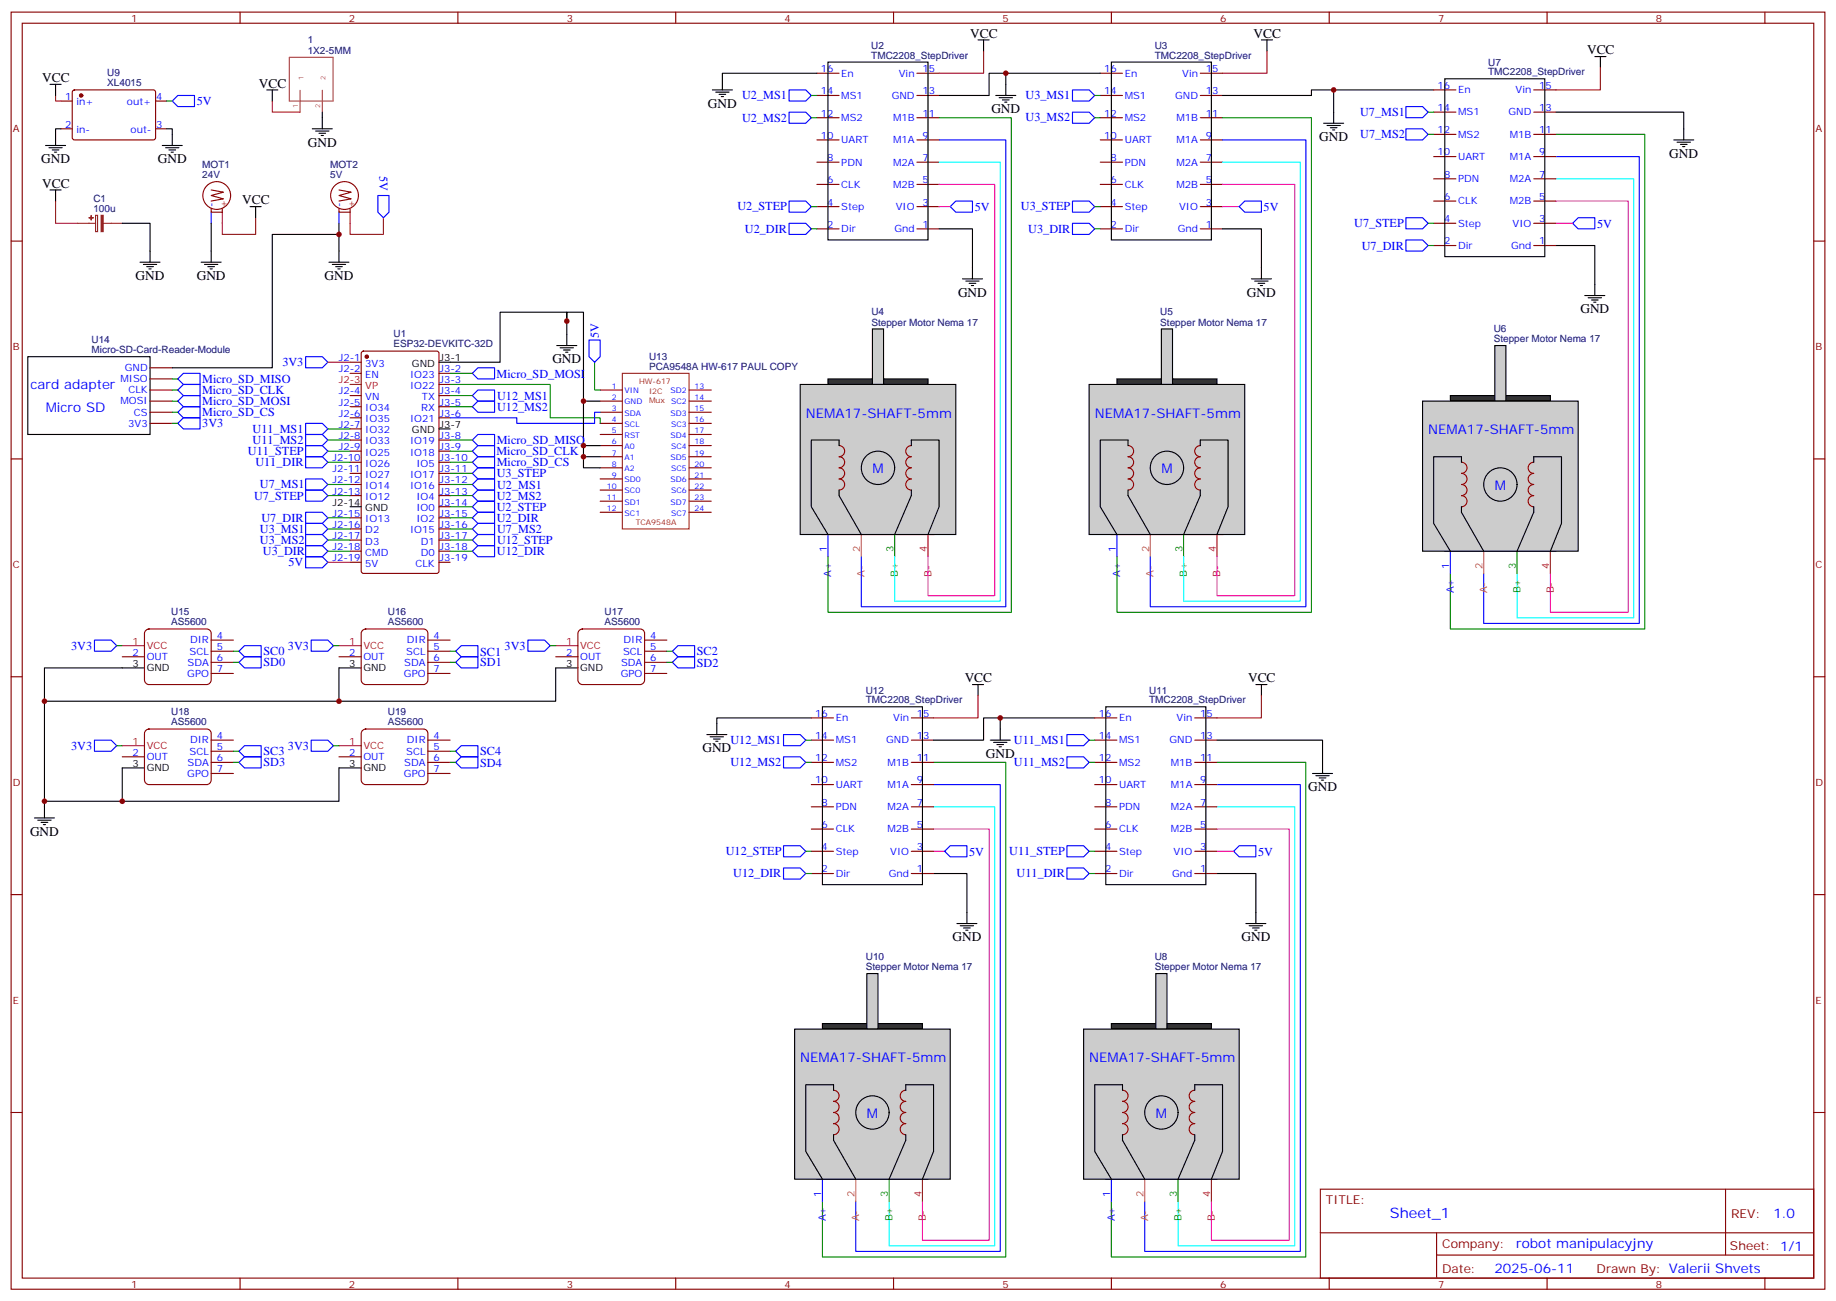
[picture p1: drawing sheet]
<svg xmlns="http://www.w3.org/2000/svg" width="583mm" height="413mm" viewBox="0 0 583 413" stroke-linecap="round" stroke-linejoin="round" font-family="sans-serif">
<g fill="none" stroke="#870000" stroke-width=".35">
<path d="M259.3 37.4h7M259.3 30.3h7M259.3 23.2h7M291 37.4h7.1M291 30.3h7.1M291 23.2h7.1M349.2 37.4h7.1M349.2 30.3h7.1M349.2 23.2h7.1M381 37.4h7.1M381 30.3h7.1M381 23.2h7.1"/>
<path d="M259.3 58.5h7M259.3 51.5h7M259.3 44.4h7M291 58.5h7.1M291 51.5h7.1M291 44.4h7.1M349.2 58.5h7.1M349.2 51.5h7.1M349.2 44.4h7.1M381 58.5h7.1M381 51.5h7.1M381 44.4h7.1"/>
<path d="M259.3 72.6h7M259.3 65.6h7M291 72.6h7.1M291 65.6h7.1M349.2 72.6h7.1M349.2 65.6h7.1M381 72.6h7.1M381 65.6h7.1"/>
</g>
<path d="M262.8 19.7h31.8v56.5h-31.8zM352.8 19.7h31.7v56.5h-31.7z" fill="none" stroke="#000" stroke-width=".35"/>
<path d="M262.8 120.3h31.8v1.7h-31.8z" fill="#333" stroke="#000" stroke-width=".35"/>
<path d="M284 169.7v7" fill="none" stroke="#090" stroke-width=".35"/>
<path d="M294.6 169.7v7" fill="none" stroke="#f00" stroke-width=".35"/>
<path d="M273.4 169.7v7" fill="none" stroke="#f90" stroke-width=".35"/>
<path d="M262.8 169.7v7" fill="none" stroke="#00f" stroke-width=".35"/>
<path d="M261.1 164.4h35.2v5.3h-35.2z" fill="#fff" stroke="#000" stroke-width=".35"/>
<g fill="#ccc" stroke="#000" stroke-width=".35">
<path d="M276.9 104.4h3.6v17.6h-3.6z"/>
<path d="M254 122h49.4v47.7h-49.4z"/>
</g>
<path d="M266.4 141.4a1.76 1.76 0 0 1 1.7 1.8 1.76 1.76 0 0 1-1.8 1.8M266.4 152a1.76 1.76 0 0 1 1.7 1.8 1.76 1.76 0 0 1-1.8 1.7M266.4 148.5a1.76 1.76 0 0 1 1.7 1.8 1.76 1.76 0 0 1-1.8 1.7M266.4 145a1.76 1.76 0 0 1 1.7 1.7 1.76 1.76 0 0 1-1.8 1.8M289.3 141.4a1.76 1.76 0 0 0-1.8 1.8 1.76 1.76 0 0 0 1.8 1.8 1.76 1.76 0 0 0-1.8 1.7 1.76 1.76 0 0 0 1.8 1.8 1.76 1.76 0 0 0-1.8 1.7 1.76 1.76 0 0 0 1.8 1.8 1.76 1.76 0 0 0-1.8 1.8 1.76 1.76 0 0 0 1.8 1.7" fill="none" stroke="#870000" stroke-width=".35"/>
<g fill="none" stroke="#000" stroke-width=".35">
<path d="M266.3 141.4v-1.7h-8.8v21.1l5.3 8.9M266.3 155.5v1.8l7.1 12.4M289.3 141.4v-1.7h8.8v21.1l-3.5 8.9M289.3 155.5v1.8l-5.3 12.4"/>
<circle cx="278.7" cy="148.5" r="5.3"/>
</g>
<path d="M354.5 120.3h31.8v1.7h-31.8z" fill="#333" stroke="#000" stroke-width=".35"/>
<path d="M375.7 169.7v7" fill="none" stroke="#090" stroke-width=".35"/>
<path d="M386.3 169.7v7" fill="none" stroke="#f00" stroke-width=".35"/>
<path d="M365.1 169.7v7" fill="none" stroke="#f90" stroke-width=".35"/>
<path d="M354.5 169.7v7" fill="none" stroke="#00f" stroke-width=".35"/>
<path d="M352.8 164.4h35.3v5.3h-35.3z" fill="#fff" stroke="#000" stroke-width=".35"/>
<g fill="#ccc" stroke="#000" stroke-width=".35">
<path d="M368.7 104.4h3.5v17.6h-3.5z"/>
<path d="M345.7 122h49.4v47.7h-49.4z"/>
</g>
<g fill="none" stroke="#870000" stroke-width=".35">
<path d="M3.5 3.8h575.8v405.4h-575.8zM7.1 7.4h568.6v398.3h-568.6zM76.2 3.8v3.6M145.3 3.8v3.6M214.5 3.8v3.6M283.6 3.8v3.6M352.8 3.8v3.6M421.9 3.8v3.6M491.1 3.8v3.6M560.2 3.8v3.6M3.5 76.5h3.6M575.7 76.5h3.6"/>
<path d="M111.1 115h3.6M111.1 118.5h3.6M114.9 111.6l.5-.2h23.2l.7 .5v69.4l-.4 .6-23.5 .1-.7-.5v-69.4zM139.3 118.5h3.6M111.1 125.6h3.6M111.1 129.1h3.6M111.1 132.6h3.6M111.1 136.1h3.6M111.1 139.7h3.6M139.3 125.6h3.6M139.3 129.1h3.6M139.3 132.6h3.6"/>
<path d="M139.3 139.7h3.6M139.3 122h3.6M3.5 145.7h3.6M111.1 143.2h3.6M111.1 146.7h3.6M111.1 150.2h3.6M111.1 153.8h3.6M111.1 157.3h3.6M139.3 143.2h3.6M139.3 146.7h3.6M139.3 150.2h3.6M139.3 153.8h3.6"/>
<path d="M139.3 157.3h3.6M358.1 141.4a1.76 1.76 0 0 1 1.7 1.8 1.76 1.76 0 0 1-1.7 1.8 1.76 1.76 0 0 1 1.7 1.7 1.76 1.76 0 0 1-1.7 1.8 1.76 1.76 0 0 1 1.7 1.7 1.76 1.76 0 0 1-1.7 1.8 1.76 1.76 0 0 1 1.7 1.8 1.76 1.76 0 0 1-1.7 1.7M381 141.4a1.76 1.76 0 0 0-1.8 1.8 1.76 1.76 0 0 0 1.8 1.8 1.76 1.76 0 0 0-1.8 1.7 1.76 1.76 0 0 0 1.8 1.8 1.76 1.76 0 0 0-1.8 1.7 1.76 1.76 0 0 0 1.8 1.8 1.76 1.76 0 0 0-1.8 1.8 1.76 1.76 0 0 0 1.8 1.7M575.7 145.7h3.6M111.1 164.4h3.6M111.1 167.9h3.6M111.1 171.4h3.6M111.1 174.9h3.6M111.1 178.5h3.6M139.3 164.4h3.6M139.3 167.9h3.6M139.3 171.4h3.6"/>
<path d="M139.3 174.9h3.6M139.3 178.5h3.6M139.3 160.8h3.6M3.5 214.8h3.6M575.7 214.8h3.6M3.5 284h3.6M575.7 284h3.6M3.5 353.1h3.6M575.7 353.1h3.6M419.1 377.4h156.6v28.3h-156.6zM547.7 377.5v20.8M419.1 391.3h156.5"/>
<path d="M456 398.3h119.6M456 391.3v14.1M76.2 405.7v3.5M145.3 405.7v3.5M214.5 405.7v3.5M283.6 405.7v3.5M352.8 405.7v3.5M421.9 405.7v3.5M491.1 405.7v3.5M560.2 405.7v3.5"/>
</g>
<g fill="none" stroke="#000" stroke-width=".35">
<path d="M310.4 12.7h3.6M312.2 12.7v3.5M400.4 12.7h3.5M402.2 12.7v3.5M506.2 18h3.6M508 18v3.5M226.1 28.5h6.4M227.2 29.2h4.2M228.2 30h2.2M229 30.7h.7M259.3 23.2h-30v5.3M316.1 30.3h6.3"/>
<path d="M317.1 31h4.3M318.2 31.7h2.1M318.9 32.4h.7M349.2 23.2h-29.9v7.1M420.2 39.1h6.3M421.2 39.8h4.2M455.1 28.5h-31.8v10.6M422.3 40.5h2.1M423 41.2h.7M15.9 60.3h3.5M17.6 60.3v3.5M38.8 70.9h8.8v12.3"/>
<path d="M298.1 72.6h10.6v15.9M388.1 72.6h12.3v15.9M493.9 77.9h12.3v15.9M44.4 83.2h6.4M45.5 83.9h4.2M46.6 84.6h2.1M47.3 85.3h.7M305.5 88.5h6.4M306.6 89.2h4.2M307.6 89.9h2.1M308.3 90.6h.7M397.2 88.5h6.4"/>
<path d="M398.3 89.2h4.2M399.3 89.9h2.2M400 90.6h.8M503.1 93.8h6.3M504.1 94.5h4.3M505.2 95.2h2.1M505.9 95.9h.7M176.7 109.7h6.4M177.8 110.4h4.2M178.9 111.1h2.1M179.6 111.8h.7M179.9 109.7v-10.6h-21.2v15.9h-19.4"/>
<path d="M139.3 136.1h3.6M358.1 141.4v-1.7h-8.9v21.1l5.3 8.9M358.1 155.5v1.8l7 12.4M381 141.4v-1.7h8.8v21.1l-3.5 8.9M381 155.5v1.8l-5.3 12.4M111.1 160.8h3.6"/>
<circle cx="370.4" cy="148.5" r="5.3"/>
</g>
<circle cx="116.4" cy="113.2" r=".53" fill="#870000" stroke="#870000" stroke-width=".35"/>
<path d="M312.2 16.2v7h-14.1M402.2 16.2v7h-14.1M508 21.5v7h-14.1M17.6 63.8v7.1h7.1M111.1 122h3.6M104.1 178.5h7" fill="none" stroke="#f00" stroke-width=".35"/>
<path d="M298.1 37.4h22.9v156.9h-58.2v-17.6M388.1 37.4h28.2v156.9h-61.8v-17.6M493.9 42.7h28.2v156.9h-61.7v-17.6" fill="none" stroke="#008700" stroke-width=".35"/>
<path d="M298.1 44.4h21.2v148.2h-45.9v-15.9M388.1 44.4h26.4v148.2h-49.4v-15.9M493.9 49.7h26.4v148.2h-49.3v-15.9M303.4 63.8h5.3v3.5h-5.3l-1.8-1.7zM393.3 65.6l1.8-1.8h5.3v3.5h-5.3zM499.2 70.9l1.7-1.8h5.3v3.5h-5.3zM97 176.7h5.3l1.8 1.8-1.8 1.7h-5.3z" fill="none" stroke="#00f" stroke-width=".35"/>
<path d="M298.1 51.5h19.4v139.3h-33.5v-14.1M388.1 51.5h24.6v139.3h-37v-14.1M493.9 56.8h24.7v139.3h-37.1v-14.1" fill="none" stroke="#0ff" stroke-width=".35"/>
<path d="M298.1 58.5h17.6v130.6h-21.1v-12.4M388.1 58.5h22.9v130.6h-24.7v-12.4M298.1 65.6h3.5M388.1 65.6h5.2M493.9 63.8h22.9v130.5h-24.7v-12.3M493.9 70.9h5.3" fill="none" stroke="#f0f" stroke-width=".35"/>
<path d="M24.7 70.9h5.6M30.3 68.3h.7v5.2h-.7zM32.8 70.9h6" fill="none" stroke="#8c2424" stroke-width=".35"/>
<g fill="#8c2424" stroke="#8c2424" stroke-width=".35">
<path d="M32.1 68.3h.6v5.2h-.6z"/>
<path d="M28.9 68.4l.1 1.4z"/>
<path d="M28.2 69.1h1.4z"/>
</g>
<path d="M460.4 125.6h31.7v1.7h-31.7z" fill="#333" stroke="#000" stroke-width=".35"/>
<path d="M481.5 174.9v7.1" fill="none" stroke="#090" stroke-width=".35"/>
<path d="M492.1 174.9v7.1" fill="none" stroke="#f00" stroke-width=".35"/>
<path d="M471 174.9v7.1" fill="none" stroke="#f90" stroke-width=".35"/>
<path d="M460.4 174.9v7.1" fill="none" stroke="#00f" stroke-width=".35"/>
<path d="M458.6 169.7h35.3v5.2h-35.3z" fill="#fff" stroke="#000" stroke-width=".35"/>
<g fill="#ccc" stroke="#000" stroke-width=".35">
<path d="M474.5 109.7h3.5v17.6h-3.5z"/>
<path d="M451.6 127.3h49.3v47.6h-49.3z"/>
</g>
<g fill="none" stroke="#870000" stroke-width=".35">
<path d="M19.4 32.1h3.5M23.2 28.7l.4-.2 25.4 .1 .4 .6-.1 14.8-.6 .4-25.3-.1-.5-.6v-14.5zM49.4 32.1h3.5M455.1 35.6h7M455.1 28.5h7M486.8 35.6h7.1M486.8 28.5h7.1M19.4 40.9h3.5M49.4 40.9h3.5M455.1 56.8h7M455.1 49.7h7M455.1 42.7h7"/>
<path d="M486.8 56.8h7.1M486.8 49.7h7.1M486.8 42.7h7.1M67 66.3v1h3.6v-1M67 60.3l3.9 .7-3.9 1.1 3.9 1-3.9 .7M107.6 66.3v1h3.5v-1M107.6 60.3l3.9 .7-3.9 1.1 3.9 1-3.9 .7M455.1 77.9h7M455.1 70.9h7M455.1 63.8h7M486.8 77.9h7.1M486.8 70.9h7.1"/>
<path d="M486.8 63.8h7.1M463.9 146.7a1.76 1.76 0 0 1 1.8 1.8 1.76 1.76 0 0 1-1.8 1.7 1.76 1.76 0 0 1 1.8 1.8 1.76 1.76 0 0 1-1.8 1.8 1.76 1.76 0 0 1 1.8 1.7 1.76 1.76 0 0 1-1.8 1.8 1.76 1.76 0 0 1 1.8 1.8 1.76 1.76 0 0 1-1.8 1.7M486.8 146.7a1.76 1.76 0 0 0-1.7 1.8 1.76 1.76 0 0 0 1.7 1.7 1.76 1.76 0 0 0-1.7 1.8 1.76 1.76 0 0 0 1.7 1.8 1.76 1.76 0 0 0-1.7 1.7 1.76 1.76 0 0 0 1.7 1.8 1.76 1.76 0 0 0-1.7 1.8 1.76 1.76 0 0 0 1.7 1.7"/>
<circle cx="68.8" cy="62.1" r="4.4"/>
<circle cx="109.4" cy="62.1" r="4.4"/>
</g>
<g fill="none" stroke="#000" stroke-width=".35">
<path d="M15.9 26.8h3.5M17.6 26.8v3.5M84.7 28.5h3.5M86.4 28.5v3.6M102.3 35.6v5.3M458.6 25h31.8v56.5h-31.8zM14.5 46.2h6.3M15.5 46.9h4.3M16.6 47.6h2.1M17.3 48.3h.7M19.4 40.9h-1.8v5.3M51.5 46.2h6.4"/>
<path d="M52.6 46.9h4.2M52.9 40.9h1.8v5.3M53.6 47.6h2.1M54.3 48.3h.7M99.1 40.9h6.4M100.2 41.6h4.2M101.2 42.3h2.2M102 43h.7M67 70.9v12.3M79.4 65.6h3.5M81.1 65.6v3.5M107.6 70.9v12.3"/>
<path d="M63.9 83.2h6.3M64.9 83.9h4.2M66 84.6h2.1M66.7 85.3h.7M104.4 83.2h6.4M105.5 83.9h4.2M106.5 84.6h2.2M107.2 85.3h.7M463.9 146.7v-1.7h-8.8v21.1l5.3 8.8M486.8 146.7v-1.7h8.9v21.1l-3.6 8.8M463.9 160.8v1.8l7.1 12.3M486.8 160.8v1.8l-5.3 12.3"/>
<path d="M308.7 217.3h3.5M310.4 217.3v3.5M398.6 217.3h3.6M400.4 217.3v3.5M224.4 233.2h6.3M225.4 233.9h4.3M226.5 234.6h2.1M227.2 235.3h.7M257.5 227.9h-30v5.3M314.3 234.9h6.4M315.4 235.6h4.2M316.4 236.3h2.2"/>
<path d="M317.1 237h.8M347.5 227.9h-30v7M296.3 277.2h10.6v15.9M386.3 277.2h12.3v15.9M303.7 293.1h6.4M304.8 293.8h4.2M305.9 294.5h2.1M306.6 295.2h.7M395.5 293.1h6.3M396.5 293.8h4.3M397.6 294.5h2.1M398.3 295.2h.7"/>
<circle cx="476.2" cy="153.8" r="5.3"/>
</g>
<path d="M54.7 32.1l1.7-1.8h5.3v3.5h-5.3zM67 67.3v3.6M107.6 67.3v3.6M119.9 62.1h3.6v5.2l-1.8 1.8-1.8-1.8zM296.3 249h21.2v148.2h-45.9v-15.9M386.3 249h26.4v148.2h-49.3v-15.9M299.9 270.2l1.7-1.8h5.3v3.6h-5.3zM391.6 270.2l1.7-1.8h5.3v3.6h-5.3z" fill="none" stroke="#00f" stroke-width=".35"/>
<path d="M17.6 30.3v1.8h1.8M86.4 32.1v3.5h8.8M70.6 67.3v7.1h10.5v-5.3M111.1 67.3v7.1h10.6v-5.3M310.4 220.8v7.1h-14.1M400.4 220.8v7.1h-14.1" fill="none" stroke="#f00" stroke-width=".35"/>
<circle cx="25.8" cy="30.3" r=".53" fill="#870000" stroke="#870000" stroke-width=".35"/>
<path d="M52.9 32.1h1.8M296.3 242h23v157h-58.2v-17.7M386.3 242h28.2v157h-61.7v-17.7" fill="none" stroke="#008700" stroke-width=".35"/>
<path d="M91.8 18.2h13.9v13.9h-13.9zM95.2 28.7v6.9M102.3 28.7v6.9" fill="none" stroke="#a64a4a" stroke-width=".35"/>
<path d="M296.3 263.1h17.7v130.6h-21.2v-12.4M296.3 270.2h3.6M386.3 263.1h22.9v130.6h-24.7v-12.4M386.3 270.2h5.3" fill="none" stroke="#f0f" stroke-width=".35"/>
<path d="M296.3 256.1h19.4v139.3h-33.5v-14.1M386.3 256.1h24.7v139.3h-37.1v-14.1" fill="none" stroke="#0ff" stroke-width=".35"/>
<path d="M352.8 324.9h31.7v1.7h-31.7z" fill="#333" stroke="#000" stroke-width=".35"/>
<path d="M373.9 374.3v7" fill="none" stroke="#090" stroke-width=".35"/>
<path d="M384.5 374.3v7" fill="none" stroke="#f00" stroke-width=".35"/>
<path d="M363.4 374.3v7" fill="none" stroke="#f90" stroke-width=".35"/>
<path d="M352.8 374.3v7" fill="none" stroke="#00f" stroke-width=".35"/>
<path d="M351 369h35.3v5.3h-35.3z" fill="#fff" stroke="#000" stroke-width=".35"/>
<g fill="#ccc" stroke="#000" stroke-width=".35">
<path d="M366.9 309h3.5v17.6h-3.5z"/>
<path d="M344 326.6h49.3v47.7h-49.3z"/>
</g>
<path d="M356.3 346a1.76 1.76 0 0 1 1.8 1.8 1.76 1.76 0 0 1-1.8 1.8 1.76 1.76 0 0 1 1.8 1.7 1.76 1.76 0 0 1-1.8 1.8 1.76 1.76 0 0 1 1.8 1.8 1.76 1.76 0 0 1-1.8 1.7 1.76 1.76 0 0 1 1.8 1.8 1.76 1.76 0 0 1-1.8 1.8M379.2 346a1.76 1.76 0 0 0-1.7 1.8 1.76 1.76 0 0 0 1.7 1.8 1.76 1.76 0 0 0-1.7 1.7 1.76 1.76 0 0 0 1.7 1.8 1.76 1.76 0 0 0-1.7 1.8 1.76 1.76 0 0 0 1.7 1.7 1.76 1.76 0 0 0-1.7 1.8 1.76 1.76 0 0 0 1.7 1.8" fill="none" stroke="#870000" stroke-width=".35"/>
<g fill="none" stroke="#000" stroke-width=".35">
<path d="M356.3 346v-1.7h-8.8v21.1l5.3 8.9M379.2 346v-1.7h8.9v21.1l-3.6 8.9M356.3 360.2v1.7l7.1 12.4M379.2 360.2v1.7l-5.3 12.4"/>
<circle cx="368.7" cy="353.1" r="5.3"/>
</g>
<path d="M261.1 324.9h31.7v1.7h-31.7z" fill="#333" stroke="#000" stroke-width=".35"/>
<path d="M282.2 374.3v7" fill="none" stroke="#090" stroke-width=".35"/>
<path d="M292.8 374.3v7" fill="none" stroke="#f00" stroke-width=".35"/>
<path d="M271.6 374.3v7" fill="none" stroke="#f90" stroke-width=".35"/>
<path d="M261.1 374.3v7" fill="none" stroke="#00f" stroke-width=".35"/>
<path d="M259.3 369h35.3v5.3h-35.3z" fill="#fff" stroke="#000" stroke-width=".35"/>
<g fill="#ccc" stroke="#000" stroke-width=".35">
<path d="M275.2 309h3.5v17.6h-3.5z"/>
<path d="M252.2 326.6h49.4v47.7h-49.4z"/>
</g>
<g fill="none" stroke="#870000" stroke-width=".35">
<path d="M47.6 116.7h7.1M47.6 134.4h7.1M47.6 130.8h7.1M47.6 127.3h7.1M47.6 123.8h7.1M47.6 120.3h7.1M190.5 137.9h7.1M190.5 134.4h7.1M190.5 130.8h7.1M190.5 127.3h7.1M190.5 123.8h7.1M218.7 137.9h7.1"/>
<path d="M218.7 134.4h7.1M218.7 130.8h7.1M218.7 127.3h7.1M218.7 123.8h7.1M190.5 159.1h7.1M190.5 155.5h7.1M190.5 152h7.1M190.5 148.5h7.1M190.5 145h7.1M190.5 141.4h7.1M218.7 159.1h7.1M218.7 155.5h7.1"/>
<path d="M218.7 152h7.1M218.7 148.5h7.1M218.7 145h7.1M218.7 141.4h7.1M190.5 162.6h7.1M218.7 162.6h7.1M38.8 208.5h7.1M46.2 200.2l1.1-.6h18.3a1.41 1.41 0 0 1 1.4 1.4v14.9a1.51 1.51 0 0 1-1.4 1.4h-18.3a1.51 1.51 0 0 1-1.4-1.4v-14.9zM67 203.2h7.1M67 206.7h7.1M67 210.2h7.1M67 213.7h7.1"/>
<path d="M107.6 208.5h7.1M115 200.2l1.1-.6h18.3a1.41 1.41 0 0 1 1.4 1.4v14.9a1.51 1.51 0 0 1-1.4 1.4h-18.3a1.51 1.51 0 0 1-1.4-1.4v-14.9zM135.8 203.2h7.1M135.8 206.7h7.1M135.8 210.2h7.1M135.8 213.7h7.1M176.4 208.5h7M183.8 200.2l1.1-.6h18.3a1.41 1.41 0 0 1 1.4 1.4v14.9a1.51 1.51 0 0 1-1.4 1.4h-18.3a1.51 1.51 0 0 1-1.5-1.4v-14.9zM204.6 203.2h7.1M204.6 206.7h7.1M204.6 210.2h7.1M204.6 213.7h7.1"/>
<path d="M46.2 232l1.1-.6h18.3a1.41 1.41 0 0 1 1.4 1.4v14.8a1.51 1.51 0 0 1-1.4 1.4h-18.3a1.51 1.51 0 0 1-1.4-1.4v-14.8zM67 234.9h7.1M67 238.4h7.1M115 232l1.1-.6h18.3a1.41 1.41 0 0 1 1.4 1.4v14.8a1.51 1.51 0 0 1-1.4 1.4h-18.3a1.51 1.51 0 0 1-1.4-1.4v-14.8zM135.8 234.9h7.1M135.8 238.4h7.1M257.5 234.9h7.1M257.5 227.9h7.1M289.3 234.9h7M289.3 227.9h7M347.5 234.9h7M347.5 227.9h7"/>
<path d="M379.2 234.9h7.1M379.2 227.9h7.1M38.8 240.2h7.1M67 242h7.1M67 245.5h7.1M107.6 240.2h7.1M135.8 242h7.1M135.8 245.5h7.1M257.5 256.1h7.1M257.5 249h7.1M257.5 242h7.1M289.3 256.1h7"/>
<path d="M289.3 249h7M289.3 242h7M347.5 256.1h7M347.5 249h7M347.5 242h7M379.2 256.1h7.1M379.2 249h7.1M379.2 242h7.1M257.5 277.2h7.1M257.5 270.2h7.1M257.5 263.1h7.1M289.3 277.2h7"/>
<path d="M289.3 270.2h7M289.3 263.1h7M347.5 277.2h7M347.5 270.2h7M347.5 263.1h7M379.2 277.2h7.1M379.2 270.2h7.1M379.2 263.1h7.1M264.6 346a1.76 1.76 0 0 1 1.7 1.8 1.76 1.76 0 0 1-1.7 1.8 1.76 1.76 0 0 1 1.7 1.7 1.76 1.76 0 0 1-1.7 1.8 1.76 1.76 0 0 1 1.7 1.8 1.76 1.76 0 0 1-1.7 1.7 1.76 1.76 0 0 1 1.7 1.8 1.76 1.76 0 0 1-1.7 1.8M287.5 346a1.76 1.76 0 0 0-1.8 1.8 1.76 1.76 0 0 0 1.8 1.8 1.76 1.76 0 0 0-1.8 1.7 1.76 1.76 0 0 0 1.8 1.8 1.76 1.76 0 0 0-1.8 1.8 1.76 1.76 0 0 0 1.8 1.7 1.76 1.76 0 0 0-1.7 1.8 1.76 1.76 0 0 0 1.7 1.8"/>
</g>
<g fill="none" stroke="#000" stroke-width=".35">
<path d="M319.3 23.2h-5.3v7.1h-15.9M423.3 28.5h-7v1.8h-28.2M493.9 35.6h40.6v8.8M531.3 44.4h6.3M532.3 45.1h4.3M533.4 45.8h2.1M534.1 46.5h.7M107.6 74.4h-21.2v42.3h-31.7M8.8 113.2h38.8v24.7h-38.8zM179.9 101.9v-2.8h5.3v28.2h5.3M185.2 127.3v14.1h5.3M185.2 141.4v3.6h5.3"/>
<path d="M185.2 145v3.5h5.3M45.9 212h-31.8v47.6M114.7 212h-7.1v10.6h-93.5M183.4 212h-7v10.6h-68.8M261.1 224.3h31.7v56.5h-31.7zM317.5 227.9h-5.3v7h-15.9M351 224.3h31.8v56.5h-31.8zM386.3 234.9h33.5v10.6M10.9 259.6h6.4M45.9 243.7h-7.1v10.6h-24.7M114.7 243.7h-7.1v10.6h-68.8M416.6 245.5h6.4"/>
<path d="M417.7 246.2h4.2M418.7 246.9h2.2M419.5 247.6h.7M12 260.3h4.2M13.1 261h2.1M13.8 261.7h.7M264.6 346v-1.7h-8.8v21.1l5.3 8.9M287.5 346v-1.7h8.8v21.1l-3.5 8.9M264.6 360.2v1.7l7 12.4M287.5 360.2v1.7l-5.3 12.4"/>
<circle cx="276.9" cy="353.1" r="5.3"/>
</g>
<g fill="none" stroke="#00f" stroke-width=".35">
<path d="M250.5 28.5h5.3l1.7 1.8-1.7 1.8h-5.3zM250.5 35.6h5.3l1.7 1.8-1.7 1.7h-5.3zM340.4 28.5h5.3l1.8 1.8-1.8 1.8h-5.3zM340.4 35.6h5.3l1.8 1.8-1.8 1.7h-5.3zM446.3 33.8h5.3l1.7 1.8-1.7 1.8h-5.3zM446.3 40.9h5.3l1.7 1.8-1.7 1.7h-5.3zM250.5 63.8h5.3l1.7 1.8-1.7 1.7h-5.3zM250.5 70.9h5.3l1.7 1.7-1.7 1.8h-5.3zM340.4 63.8h5.3l1.8 1.8-1.8 1.7h-5.3zM340.4 70.9h5.3l1.8 1.7-1.8 1.8h-5.3zM446.3 69.1h5.3l1.7 1.8-1.7 1.7h-5.3zM446.3 76.2h5.3l1.7 1.7-1.7 1.8h-5.3z"/>
<path d="M58.2 118.5h5.3v3.5h-5.3l-1.8-1.7zM97 113.2h5.3l1.8 1.8-1.8 1.7h-5.3zM149.9 118.5l1.8-1.8h5.3v3.6h-5.3zM187 107.9h3.5v5.3l-1.8 1.8-1.7-1.8zM56.4 130.8l1.8-1.7h5.3v3.5h-5.3zM56.4 127.3l1.8-1.7h5.3v3.5h-5.3zM56.4 123.8l1.8-1.8h5.3v3.6h-5.3zM56.4 134.4l1.8-1.8h5.3v3.5h-5.3zM97 134.4h5.3l1.8 1.7-1.8 1.8h-5.3zM97 137.9h5.3l1.8 1.8-1.8 1.7h-5.3zM149.9 125.6l1.8-1.8h5.3v3.5h-5.3zM149.9 139.7l1.8-1.8h5.3v3.5h-5.3z"/>
<path d="M151.7 127.3h5.3v3.5h-5.3l-1.8-1.7zM190.5 130.8h-1.8v3.6h-24.7v-1.8h-21.1M97 152h5.3l1.8 1.8-1.8 1.7h-5.3zM97 155.5h5.3l1.8 1.8-1.8 1.8h-5.3zM97 141.4h5.3l1.8 1.8-1.8 1.8h-5.3zM97 145h5.3l1.8 1.7-1.8 1.8h-5.3zM149.9 157.3l1.8-1.8h5.3v3.6h-5.3zM149.9 150.2l1.8-1.7h5.3v3.5h-5.3zM149.9 143.2l1.8-1.8h5.3v3.6h-5.3zM149.9 146.7l1.8-1.7h5.3v3.5h-5.3zM151.7 152h5.3v3.5h-5.3l-1.8-1.7zM97 166.1h5.3l1.8 1.8-1.8 1.8h-5.3z"/>
<path d="M97 169.7h5.3l1.8 1.7-1.8 1.8h-5.3zM97 173.2h5.3l1.8 1.7-1.8 1.8h-5.3zM97 162.6h5.3l1.8 1.8-1.8 1.7h-5.3zM149.9 160.8l1.8-1.7h5.3v3.5h-5.3zM149.9 164.4l1.8-1.8h5.3v3.5h-5.3zM149.9 167.9l1.8-1.8h5.3v3.6h-5.3zM149.9 171.4l1.8-1.7h5.3v3.5h-5.3zM149.9 174.9l1.8-1.7h5.3v3.5h-5.3zM30 203.2h5.3l1.7 1.7-1.7 1.8h-5.3zM75.8 210.2l1.8-1.7h5.3v3.5h-5.3zM75.8 206.7l1.8-1.8h5.3v3.6h-5.3zM98.8 203.2h5.3l1.7 1.7-1.7 1.8h-5.3z"/>
<path d="M144.6 206.7l1.8-1.8h5.3v3.6h-5.3zM144.6 210.2l1.8-1.7h5.3v3.5h-5.3zM167.6 203.2h5.3l1.7 1.7-1.7 1.8h-5.3zM213.4 210.2l1.8-1.7h5.3v3.5h-5.3zM213.4 206.7l1.8-1.8h5.3v3.6h-5.3zM30 234.9h5.3l1.7 1.8-1.7 1.7h-5.3zM75.8 238.4l1.8-1.7h5.3v3.5h-5.3zM98.8 234.9h5.3l1.7 1.8-1.7 1.7h-5.3zM144.6 238.4l1.8-1.7h5.3v3.5h-5.3zM248.7 233.2h5.3l1.8 1.7-1.8 1.8h-5.3zM338.7 233.2h5.3l1.7 1.7-1.7 1.8h-5.3zM75.8 242l1.8-1.8h5.3v3.5h-5.3z"/>
<path d="M144.6 242l1.8-1.8h5.3v3.5h-5.3zM248.7 240.2h5.3l1.8 1.8-1.8 1.7h-5.3zM338.7 240.2h5.3l1.7 1.8-1.7 1.7h-5.3zM248.7 268.4h5.3l1.8 1.8-1.8 1.8h-5.3zM248.7 275.5h5.3l1.8 1.7-1.8 1.8h-5.3zM338.7 268.4h5.3l1.7 1.8-1.7 1.8h-5.3zM338.7 275.5h5.3l1.7 1.7-1.7 1.8h-5.3z"/>
</g>
<g fill="none" stroke="#008700" stroke-width=".35">
<path d="M257.5 30.3h1.8M257.5 37.4h1.8M347.5 30.3h1.7M347.5 37.4h1.7M453.3 35.6h1.8M453.3 42.7h1.8M257.5 65.6h1.8M257.5 72.6h1.8M347.5 65.6h1.7M347.5 72.6h1.7M453.3 70.9h1.8M453.3 77.9h1.8"/>
<path d="M142.9 118.5h7M188.7 115v8.8h1.8M54.7 130.8h1.7M54.7 127.3h1.7M54.7 120.3h1.7M54.7 123.8h1.7M54.7 134.4h1.7M104.1 136.1h7M104.1 139.7h7M142.9 122h31.7v10.6h15.9v1.8M142.9 125.6h7M142.9 129.1h7"/>
<path d="M142.9 139.7h7M104.1 153.8h7M104.1 157.3h7M104.1 143.2h7M104.1 146.7h7M142.9 153.8h7M142.9 157.3h7M142.9 150.2h7M142.9 143.2h7M142.9 146.7h7M104.1 164.4h7M104.1 167.9h7"/>
<path d="M104.1 171.4h7M104.1 174.9h7M142.9 160.8h7M142.9 164.4h7M142.9 167.9h7M142.9 171.4h7M142.9 174.9h7M37 204.9h1.8M74.1 210.2h1.7M74.1 206.7h1.7M105.8 204.9h1.8M142.9 210.2h1.7"/>
<path d="M142.9 206.7h1.7M174.6 204.9h1.8M211.7 210.2h1.7M211.7 206.7h1.7M37 236.7h1.8M74.1 238.4h1.7M105.8 236.7h1.8M142.9 238.4h1.7M255.8 234.9h1.7M345.7 234.9h1.8M74.1 242h1.7M142.9 242h1.7"/>
<path d="M255.8 242h1.7M345.7 242h1.8M255.8 270.2h1.7M255.8 277.2h1.7M345.7 270.2h1.8M345.7 277.2h1.8"/>
</g>
<path d="M197.6 118.5h21.1v49.4h-21.1z" fill="none" stroke="#930" stroke-width=".35"/>
<path d="M104.1 115h7M38.8 204.9h7.1M107.6 204.9h7.1M176.4 204.9h7M38.8 236.7h7.1M107.6 236.7h7.1" fill="none" stroke="#f00" stroke-width=".35"/>
<g fill="#c00">
<circle cx="319.3" cy="23.2" r=".88"/>
<circle cx="423.3" cy="28.5" r=".88"/>
<circle cx="185.2" cy="127.3" r=".88"/>
<circle cx="185.2" cy="141.4" r=".88"/>
<circle cx="185.2" cy="145" r=".88"/>
<circle cx="317.5" cy="227.9" r=".88"/>
<circle cx="107.6" cy="74.4" r=".88"/>
<circle cx="179.9" cy="101.9" r=".88"/>
<circle cx="14.1" cy="222.6" r=".88"/>
<circle cx="107.6" cy="222.6" r=".88"/>
<circle cx="14.1" cy="254.3" r=".88"/>
<circle cx="38.8" cy="254.3" r=".88"/>
</g>
<text font-size="4.6" fill="#00f" x="441.2" y="386.5">Sheet_1</text>
<g font-size="4.2">
<text x="308" y="12">VCC</text>
<text x="397.9" y="12">VCC</text>
<text x="503.8" y="17.3">VCC</text>
<text x="13.4" y="26.1">VCC</text>
<text x="82.2" y="27.8">VCC</text>
<text x="224.7" y="34.2">GND</text>
<text x="314.7" y="35.9">GND</text>
<text x="97.7" y="46.5">GND</text>
<text x="418.7" y="44.8">GND</text>
<text x="13.1" y="51.8">GND</text>
<text x="50.1" y="51.8">GND</text>
<text x="529.9" y="50.1">GND</text>
<text x="13.4" y="59.6">VCC</text>
<text x="76.9" y="64.9">VCC</text>
<text x="43" y="88.9">GND</text>
<text x="62.4" y="88.9">GND</text>
<text x="103" y="88.9">GND</text>
<text x="304.1" y="94.2">GND</text>
<text x="395.8" y="94.2">GND</text>
<text x="501.6" y="99.4">GND</text>
<text x="175.3" y="115.3">GND</text>
<text x="306.2" y="216.6">VCC</text>
<text x="396.2" y="216.6">VCC</text>
<text x="223" y="238.8">GND</text>
<text x="312.9" y="240.6">GND</text>
<text x="415.2" y="251.1">GND</text>
<text x="9.5" y="265.3">GND</text>
<text x="302.3" y="298.8">GND</text>
<text x="394.1" y="298.8">GND</text>
</g>
<g font-size="4.2" fill="#00f">
<text x="9.7" y="123.6">card adapter</text>
<text x="14.5" y="130.6">Micro SD</text>
<text x="255.8" y="132.6">NEMA17-SHAFT-5mm</text>
<text x="347.5" y="132.6">NEMA17-SHAFT-5mm</text>
<text x="453.3" y="137.9">NEMA17-SHAFT-5mm</text>
<text x="276.9" y="150.2">M</text>
<text x="368.7" y="150.2">M</text>
<text x="474.5" y="155.5">M</text>
<text x="254" y="337.2">NEMA17-SHAFT-5mm</text>
<text x="345.7" y="337.2">NEMA17-SHAFT-5mm</text>
<text x="275.2" y="354.9">M</text>
<text x="366.9" y="354.9">M</text>
<text x="562.9" y="386.7">1.0</text>
<text x="481.3" y="396.3">robot manipulacyjny</text>
<text x="474.4" y="404.1">2025-06-11</text>
</g>
<g font-size="3.9" fill="#00f">
<text x="62.4" y="33.4">5V</text>
<text x="235.6" y="31.6">U2_MS1</text>
<text x="325.5" y="31.5">U3_MS1</text>
<text x="235.6" y="38.6">U2_MS2</text>
<text x="325.5" y="38.5">U3_MS2</text>
<text x="431.7" y="36.8">U7_MS1</text>
<text x="431.8" y="43.8">U7_MS2</text>
<text x="120.4" y="55.7" transform="rotate(90 120.4 55.7)">5V</text>
<text x="234.1" y="66.8">U2_STEP</text>
<text x="309.4" y="67">5V</text>
<text x="324" y="66.7">U3_STEP</text>
<text x="401.1" y="67">5V</text>
<text x="236.5" y="73.9">U2_DIR</text>
<text x="326.4" y="73.8">U3_DIR</text>
<text x="429.9" y="72.1">U7_STEP</text>
<text x="506.9" y="72.3">5V</text>
<text x="432.2" y="79.2">U7_DIR</text>
<text x="190" y="107.2" transform="rotate(-90 190 107.2)">5V</text>
<text x="89.6" y="116.2">3V3</text>
<text x="157.6" y="119.8">Micro_SD_MOSI</text>
<text x="64.1" y="125.1">Micro_SD_CLK</text>
<text x="64.2" y="121.6">Micro_SD_MISO</text>
<text x="64.2" y="128.6">Micro_SD_MOSI</text>
<text x="157.8" y="130.4">U12_MS2</text>
<text x="157.8" y="126.9">U12_MS1</text>
<text x="64.2" y="132.1">Micro_SD_CS</text>
<text x="64.2" y="135.7">3V3</text>
<text x="80.2" y="137.4">U11_MS1</text>
<text x="80.2" y="140.8">U11_MS2</text>
<text x="157.7" y="141">Micro_SD_MISO</text>
<text x="78.7" y="144.5">U11_STEP</text>
<text x="81.1" y="148">U11_DIR</text>
<text x="157.6" y="144.5">Micro_SD_CLK</text>
<text x="157.7" y="148">Micro_SD_CS</text>
<text x="82.5" y="155">U7_MS1</text>
<text x="157.7" y="151.5">U3_STEP</text>
<text x="157.8" y="155.1">U2_MS1</text>
<text x="80.6" y="158.6">U7_STEP</text>
<text x="157.7" y="158.6">U2_MS2</text>
<text x="83" y="165.6">U7_DIR</text>
<text x="157.7" y="165.7">U2_DIR</text>
<text x="157.7" y="162.1">U2_STEP</text>
<text x="82.5" y="169.1">U3_MS1</text>
<text x="82.5" y="172.6">U3_MS2</text>
<text x="157.8" y="172.7">U12_STEP</text>
<text x="157.8" y="169.3">U7_MS2</text>
<text x="83.5" y="176.3">U3_DIR</text>
<text x="91.6" y="179.7">5V</text>
<text x="157.7" y="176.3">U12_DIR</text>
<text x="22.6" y="206.2">3V3</text>
<text x="83.6" y="208">SC0</text>
<text x="91.4" y="206.2">3V3</text>
<text x="152.4" y="208.1">SC1</text>
<text x="160.2" y="206.2">3V3</text>
<text x="221.2" y="208">SC2</text>
<text x="83.6" y="211.5">SD0</text>
<text x="152.4" y="211.5">SD1</text>
<text x="221.2" y="211.6">SD2</text>
<text x="22.6" y="237.9">3V3</text>
<text x="83.6" y="239.7">SC3</text>
<text x="91.4" y="237.9">3V3</text>
<text x="152.4" y="239.8">SC4</text>
<text x="231.9" y="236.2">U12_MS1</text>
<text x="321.8" y="236.2">U11_MS1</text>
<text x="83.6" y="243.2">SD3</text>
<text x="152.4" y="243.3">SD4</text>
<text x="231.9" y="243.2">U12_MS2</text>
<text x="321.8" y="243.2">U11_MS2</text>
<text x="230.4" y="271.4">U12_STEP</text>
<text x="307.6" y="271.6">5V</text>
<text x="320.3" y="271.4">U11_STEP</text>
<text x="399.3" y="271.6">5V</text>
<text x="232.8" y="278.4">U12_DIR</text>
<text x="322.7" y="278.4">U11_DIR</text>
</g>
<g font-size="3.9" fill="#800">
<text x="420.9" y="382">TITLE:</text>
<text x="549.5" y="386.7">REV:</text>
<text x="457.8" y="396.2">Company:</text>
<text x="549.1" y="396.8">Sheet: 1/1</text>
<text x="457.8" y="403.9">Date:</text>
<text x="506.8" y="404">Drawn By: Valerii Shvets</text>
</g>
<g font-size="3.2" fill="#800">
<text x="41.6" y="6.8">1</text>
<text x="110.8" y="6.8">2</text>
<text x="179.9" y="6.8">3</text>
<text x="249.1" y="6.8">4</text>
<text x="318.2" y="6.8">5</text>
<text x="387.3" y="6.8">6</text>
<text x="456.5" y="6.8">7</text>
<text x="525.6" y="6.8">8</text>
<text x="4.1" y="41.9">A</text>
<text x="576.3" y="41.9">A</text>
<text x="4.1" y="111.1">B</text>
<text x="576.3" y="111.1">B</text>
<text x="4.1" y="180.2">C</text>
<text x="576.3" y="180.2">C</text>
<text x="4.1" y="249.4">D</text>
<text x="576.3" y="249.4">D</text>
<text x="4.1" y="318.5">E</text>
<text x="576.3" y="318.5">E</text>
<text x="41.6" y="408.7">1</text>
<text x="110.8" y="408.7">2</text>
<text x="179.9" y="408.7">3</text>
<text x="249.1" y="408.7">4</text>
<text x="318.2" y="408.7">5</text>
<text x="387.3" y="408.7">6</text>
<text x="456.5" y="408.7">7</text>
<text x="525.6" y="408.7">8</text>
</g>
<g font-size="3.2" fill="#000080">
<text x="97.7" y="17.1">1X2-5MM</text>
<text x="97.7" y="13.8">1</text>
<text x="276.6" y="15.5">U2</text>
<text x="366.5" y="15.5">U3</text>
<text x="276.6" y="18.7">TMC2208_StepDriver</text>
<text x="366.5" y="18.7">TMC2208_StepDriver</text>
<text x="472.4" y="24">TMC2208_StepDriver</text>
<text x="472.4" y="20.8">U7</text>
<text x="34" y="27.3">XL4015</text>
<text x="34" y="24.2">U9</text>
<text x="64.2" y="53.4">MOT1</text>
<text x="104.8" y="53.4">MOT2</text>
<text x="64.2" y="56.6">24V</text>
<text x="104.8" y="56.6">5V</text>
<text x="29.6" y="64.1">C1</text>
<text x="29.6" y="67.3">100u</text>
<text x="276.6" y="100.1">U4</text>
<text x="368.3" y="100.1">U5</text>
<text x="124.9" y="107.1">U1</text>
<text x="276.6" y="103.3">Stepper Motor Nema 17</text>
<text x="368.3" y="103.3">Stepper Motor Nema 17</text>
<text x="474.1" y="105.4">U6</text>
<text x="29.1" y="112.1">Micro-SD-Card-Reader-Module</text>
<text x="29.1" y="109">U14</text>
<text x="124.9" y="110.3">ESP32-DEVKITC-32D</text>
<text x="474.1" y="108.6">Stepper Motor Nema 17</text>
<text x="206" y="117.4">PCA9548A HW-617 PAUL COPY</text>
<text x="206" y="114.3">U13</text>
<text x="54.3" y="195.3">U15</text>
<text x="123.1" y="195.3">U16</text>
<text x="191.9" y="195.3">U17</text>
<text x="54.3" y="198.4">AS5600</text>
<text x="123.1" y="198.4">AS5600</text>
<text x="191.9" y="198.4">AS5600</text>
<text x="274.8" y="220.1">U12</text>
<text x="364.8" y="220.1">U11</text>
<text x="54.3" y="227">U18</text>
<text x="123.1" y="227">U19</text>
<text x="274.8" y="223.3">TMC2208_StepDriver</text>
<text x="364.8" y="223.3">TMC2208_StepDriver</text>
<text x="54.3" y="230.1">AS5600</text>
<text x="123.1" y="230.1">AS5600</text>
<text x="274.8" y="304.7">U10</text>
<text x="366.5" y="304.7">U8</text>
<text x="274.8" y="307.9">Stepper Motor Nema 17</text>
<text x="366.5" y="307.9">Stepper Motor Nema 17</text>
</g>
<g font-size="3.2" fill="#00f">
<text x="260.6" y="22.9">16</text>
<text x="292.8" y="22.9">15</text>
<text x="350.5" y="22.9">16</text>
<text x="382.8" y="22.9">15</text>
<text x="260.6" y="30">14</text>
<text x="267.1" y="24.3">En</text>
<text x="285.3" y="24.3">Vin</text>
<text x="292.8" y="30">13</text>
<text x="350.5" y="30">14</text>
<text x="357" y="24.3">En</text>
<text x="375.2" y="24.3">Vin</text>
<text x="382.8" y="30">13</text>
<text x="456.3" y="28.2">16</text>
<text x="462.8" y="29.6">En</text>
<text x="481.1" y="29.6">Vin</text>
<text x="488.6" y="28.2">15</text>
<text x="20.7" y="31.7">1</text>
<text x="24.2" y="33.5">in+</text>
<text x="40.3" y="33.5">out+</text>
<text x="49.6" y="31.7">4</text>
<text x="267.1" y="31.4">MS1</text>
<text x="283.1" y="31.4">GND</text>
<text x="357" y="31.4">MS1</text>
<text x="373" y="31.4">GND</text>
<text x="456.3" y="35.2">14</text>
<text x="488.6" y="35.2">13</text>
<text x="20.7" y="40.5">2</text>
<text x="49.6" y="40.5">3</text>
<text x="260.6" y="37">12</text>
<text x="267.1" y="38.4">MS2</text>
<text x="283.5" y="38.4">M1B</text>
<text x="292.8" y="37">11</text>
<text x="350.5" y="37">12</text>
<text x="357" y="38.4">MS2</text>
<text x="373.4" y="38.4">M1B</text>
<text x="382.8" y="37">11</text>
<text x="462.8" y="36.7">MS1</text>
<text x="478.8" y="36.7">GND</text>
<text x="24.2" y="42.3">in-</text>
<text x="41.5" y="42.3">out-</text>
<text x="260.6" y="44.1">10</text>
<text x="267.1" y="45.5">UART</text>
<text x="283.5" y="45.5">M1A</text>
<text x="292.8" y="44.1">9</text>
<text x="350.5" y="44.1">10</text>
<text x="357" y="45.5">UART</text>
<text x="373.4" y="45.5">M1A</text>
<text x="382.8" y="44.1">9</text>
<text x="456.3" y="42.3">12</text>
<text x="462.8" y="43.7">MS2</text>
<text x="479.3" y="43.7">M1B</text>
<text x="488.6" y="42.3">11</text>
<text x="262.6" y="51.1">8</text>
<text x="267.1" y="52.5">PDN</text>
<text x="283.5" y="52.5">M2A</text>
<text x="292.8" y="51.1">7</text>
<text x="352.5" y="51.1">8</text>
<text x="357" y="52.5">PDN</text>
<text x="373.4" y="52.5">M2A</text>
<text x="382.8" y="51.1">7</text>
<text x="456.3" y="49.4">10</text>
<text x="462.8" y="50.8">UART</text>
<text x="479.3" y="50.8">M1A</text>
<text x="488.6" y="49.4">9</text>
<text x="262.6" y="58.2">6</text>
<text x="267.1" y="59.6">CLK</text>
<text x="283.5" y="59.6">M2B</text>
<text x="292.8" y="58.2">5</text>
<text x="352.5" y="58.2">6</text>
<text x="357" y="59.6">CLK</text>
<text x="373.4" y="59.6">M2B</text>
<text x="382.8" y="58.2">5</text>
<text x="458.4" y="56.4">8</text>
<text x="462.8" y="57.8">PDN</text>
<text x="479.3" y="57.8">M2A</text>
<text x="488.6" y="56.4">7</text>
<text x="68.1" y="65.7" transform="rotate(-90 68.1 65.7)">-</text>
<text x="108.7" y="65.7" transform="rotate(-90 108.7 65.7)">-</text>
<text x="262.6" y="65.2">4</text>
<text x="292.8" y="65.2">3</text>
<text x="352.5" y="65.2">4</text>
<text x="382.8" y="65.2">3</text>
<text x="458.4" y="63.5">6</text>
<text x="462.8" y="64.9">CLK</text>
<text x="479.3" y="64.9">M2B</text>
<text x="488.6" y="63.5">5</text>
<text x="267.1" y="66.6">Step</text>
<text x="284.3" y="66.6">VIO</text>
<text x="357" y="66.6">Step</text>
<text x="374.3" y="66.6">VIO</text>
<text x="458.4" y="70.5">4</text>
<text x="462.8" y="71.9">Step</text>
<text x="480.1" y="71.9">VIO</text>
<text x="488.6" y="70.5">3</text>
<text x="262.6" y="72.3">2</text>
<text x="267.1" y="73.7">Dir</text>
<text x="283.9" y="73.7">Gnd</text>
<text x="292.8" y="72.3">1</text>
<text x="352.5" y="72.3">2</text>
<text x="357" y="73.7">Dir</text>
<text x="373.8" y="73.7">Gnd</text>
<text x="382.8" y="72.3">1</text>
<text x="458.4" y="77.6">2</text>
<text x="488.6" y="77.6">1</text>
<text x="462.8" y="79">Dir</text>
<text x="479.7" y="79">Gnd</text>
<text x="39.6" y="117.8">GND</text>
<text x="107.6" y="114.6">J2-1</text>
<text x="107.6" y="118.1">J2-2</text>
<text x="116" y="116.4">3V3</text>
<text x="116" y="119.9">EN</text>
<text x="130.2" y="119.9">IO23</text>
<text x="139.5" y="118.1">J3-2</text>
<text x="38.2" y="121.3">MISO</text>
<text x="40.7" y="124.8">CLK</text>
<text x="107.6" y="125.2">J2-4</text>
<text x="130.2" y="123.4">IO22</text>
<text x="139.5" y="121.7">J3-3</text>
<text x="139.5" y="125.2">J3-4</text>
<text x="38.2" y="128.4">MOSI</text>
<text x="42.5" y="131.9">CS</text>
<text x="107.6" y="128.7">J2-5</text>
<text x="116" y="127">VN</text>
<text x="116" y="130.5">IO34</text>
<text x="133.7" y="130.5">RX</text>
<text x="133.9" y="127">TX</text>
<text x="139.5" y="128.7">J3-5</text>
<text x="40.7" y="135.4">3V3</text>
<text x="107.6" y="132.3">J2-6</text>
<text x="107.6" y="135.8">J2-7</text>
<text x="116" y="134">IO35</text>
<text x="116" y="137.5">IO32</text>
<text x="130.2" y="134">IO21</text>
<text x="139.5" y="132.3">J3-6</text>
<text x="107.6" y="139.3">J2-8</text>
<text x="107.6" y="142.8">J2-9</text>
<text x="116" y="141.1">IO33</text>
<text x="130.2" y="141.1">IO19</text>
<text x="139.5" y="139.3">J3-8</text>
<text x="139.5" y="142.8">J3-9</text>
<text x="105.5" y="146.4">J2-10</text>
<text x="105.5" y="149.9">J2-11</text>
<text x="116" y="144.6">IO25</text>
<text x="116" y="148.1">IO26</text>
<text x="130.2" y="144.6">IO18</text>
<text x="132.2" y="148.1">IO5</text>
<text x="139.5" y="146.4">J3-10</text>
<text x="139.5" y="149.9">J3-11</text>
<text x="105.5" y="153.4">J2-12</text>
<text x="116" y="151.7">IO27</text>
<text x="116" y="155.2">IO14</text>
<text x="130.2" y="151.7">IO17</text>
<text x="130.2" y="155.2">IO16</text>
<text x="139.5" y="153.4">J3-12</text>
<text x="105.5" y="157">J2-13</text>
<text x="116" y="158.7">IO12</text>
<text x="132.2" y="158.7">IO4</text>
<text x="139.5" y="157">J3-13</text>
<text x="139.5" y="160.5">J3-14</text>
<text x="105.5" y="164">J2-15</text>
<text x="105.5" y="167.5">J2-16</text>
<text x="116" y="165.8">IO13</text>
<text x="132.2" y="162.2">IO0</text>
<text x="132.2" y="165.8">IO2</text>
<text x="139.5" y="164">J3-15</text>
<text x="139.5" y="167.5">J3-16</text>
<text x="105.5" y="171.1">J2-17</text>
<text x="116" y="169.3">D2</text>
<text x="116" y="172.8">D3</text>
<text x="130.2" y="169.3">IO15</text>
<text x="133.6" y="172.8">D1</text>
<text x="139.5" y="171.1">J3-17</text>
<text x="105.5" y="174.6">J2-18</text>
<text x="105.5" y="178.1">J2-19</text>
<text x="116" y="176.4">CMD</text>
<text x="116" y="179.9">5V</text>
<text x="131.9" y="179.9">CLK</text>
<text x="133.6" y="176.4">D0</text>
<text x="139.5" y="174.6">J3-18</text>
<text x="139.5" y="178.1">J3-19</text>
<text x="262.5" y="175.2" transform="rotate(-90 262.5 175.2)">1</text>
<text x="354.2" y="175.2" transform="rotate(-90 354.2 175.2)">1</text>
<text x="263.9" y="183.1" transform="rotate(-90 263.9 183.1)">A+</text>
<text x="355.6" y="183.1" transform="rotate(-90 355.6 183.1)">A+</text>
<text x="460" y="180.5" transform="rotate(-90 460 180.5)">1</text>
<text x="461.4" y="188.3" transform="rotate(-90 461.4 188.3)">A+</text>
<text x="68.8" y="202.8">4</text>
<text x="137.6" y="202.8">4</text>
<text x="206.4" y="202.8">4</text>
<text x="42.1" y="208.1">2</text>
<text x="46.6" y="209.5">OUT</text>
<text x="60.2" y="207.8">SCL</text>
<text x="60.3" y="204.2">DIR</text>
<text x="68.8" y="206.3">5</text>
<text x="68.8" y="209.9">6</text>
<text x="110.9" y="208.1">2</text>
<text x="115.4" y="209.5">OUT</text>
<text x="129" y="207.8">SCL</text>
<text x="129.1" y="204.2">DIR</text>
<text x="137.6" y="206.3">5</text>
<text x="137.6" y="209.9">6</text>
<text x="179.7" y="208.1">2</text>
<text x="184.1" y="209.5">OUT</text>
<text x="197.8" y="207.8">SCL</text>
<text x="197.9" y="204.2">DIR</text>
<text x="206.4" y="206.3">5</text>
<text x="206.4" y="209.9">6</text>
<text x="59.4" y="214.8">GPO</text>
<text x="59.5" y="211.3">SDA</text>
<text x="68.8" y="213.4">7</text>
<text x="128.2" y="214.8">GPO</text>
<text x="128.3" y="211.3">SDA</text>
<text x="137.6" y="213.4">7</text>
<text x="197" y="214.8">GPO</text>
<text x="197.1" y="211.3">SDA</text>
<text x="206.4" y="213.4">7</text>
<text x="258.8" y="227.5">16</text>
<text x="291" y="227.5">15</text>
<text x="348.7" y="227.5">16</text>
<text x="381" y="227.5">15</text>
<text x="265.3" y="228.9">En</text>
<text x="283.5" y="228.9">Vin</text>
<text x="355.2" y="228.9">En</text>
<text x="373.5" y="228.9">Vin</text>
<text x="42.1" y="239.9">2</text>
<text x="60.2" y="239.5">SCL</text>
<text x="60.3" y="236">DIR</text>
<text x="68.8" y="234.6">4</text>
<text x="68.8" y="238.1">5</text>
<text x="110.9" y="239.9">2</text>
<text x="129" y="239.5">SCL</text>
<text x="129.1" y="236">DIR</text>
<text x="137.6" y="234.6">4</text>
<text x="137.6" y="238.1">5</text>
<text x="258.8" y="234.6">14</text>
<text x="265.3" y="236">MS1</text>
<text x="281.3" y="236">GND</text>
<text x="291" y="234.6">13</text>
<text x="348.7" y="234.6">14</text>
<text x="355.2" y="236">MS1</text>
<text x="371.2" y="236">GND</text>
<text x="381" y="234.6">13</text>
<text x="46.6" y="241.3">OUT</text>
<text x="59.5" y="243">SDA</text>
<text x="68.8" y="241.6">6</text>
<text x="68.8" y="245.1">7</text>
<text x="115.4" y="241.3">OUT</text>
<text x="128.3" y="243">SDA</text>
<text x="137.6" y="241.6">6</text>
<text x="137.6" y="245.1">7</text>
<text x="258.8" y="241.6">12</text>
<text x="265.3" y="243">MS2</text>
<text x="281.7" y="243">M1B</text>
<text x="291" y="241.6">11</text>
<text x="348.7" y="241.6">12</text>
<text x="355.2" y="243">MS2</text>
<text x="371.7" y="243">M1B</text>
<text x="381" y="241.6">11</text>
<text x="59.4" y="246.6">GPO</text>
<text x="128.2" y="246.6">GPO</text>
<text x="258.8" y="248.7">10</text>
<text x="265.3" y="250.1">UART</text>
<text x="281.7" y="250.1">M1A</text>
<text x="291" y="248.7">9</text>
<text x="348.7" y="248.7">10</text>
<text x="355.2" y="250.1">UART</text>
<text x="371.7" y="250.1">M1A</text>
<text x="381" y="248.7">9</text>
<text x="260.8" y="255.7">8</text>
<text x="265.3" y="257.1">PDN</text>
<text x="281.7" y="257.1">M2A</text>
<text x="291" y="255.7">7</text>
<text x="350.8" y="255.7">8</text>
<text x="355.2" y="257.1">PDN</text>
<text x="371.7" y="257.1">M2A</text>
<text x="381" y="255.7">7</text>
<text x="260.8" y="262.8">6</text>
<text x="291" y="262.8">5</text>
<text x="350.8" y="262.8">6</text>
<text x="381" y="262.8">5</text>
<text x="260.8" y="269.8">4</text>
<text x="265.3" y="264.2">CLK</text>
<text x="281.7" y="264.2">M2B</text>
<text x="291" y="269.8">3</text>
<text x="350.8" y="269.8">4</text>
<text x="355.2" y="264.2">CLK</text>
<text x="371.7" y="264.2">M2B</text>
<text x="381" y="269.8">3</text>
<text x="265.3" y="271.3">Step</text>
<text x="282.6" y="271.3">VIO</text>
<text x="355.2" y="271.3">Step</text>
<text x="372.5" y="271.3">VIO</text>
<text x="260.8" y="276.9">2</text>
<text x="265.3" y="278.3">Dir</text>
<text x="282.1" y="278.3">Gnd</text>
<text x="291" y="276.9">1</text>
<text x="350.8" y="276.9">2</text>
<text x="355.2" y="278.3">Dir</text>
<text x="372.1" y="278.3">Gnd</text>
<text x="381" y="276.9">1</text>
<text x="260.7" y="379.8" transform="rotate(-90 260.7 379.8)">1</text>
<text x="352.4" y="379.8" transform="rotate(-90 352.4 379.8)">1</text>
<text x="262.1" y="387.7" transform="rotate(-90 262.1 387.7)">A+</text>
<text x="353.8" y="387.7" transform="rotate(-90 353.8 387.7)">A+</text>
</g>
<g font-size="3.2" fill="#f00">
<text x="72" y="66" transform="rotate(-90 72 66)">+</text>
<text x="112.5" y="66" transform="rotate(-90 112.5 66)">+</text>
<text x="107.6" y="121.7">J2-3</text>
<text x="116" y="123.4">VP</text>
<text x="294.2" y="175.2" transform="rotate(-90 294.2 175.2)">4</text>
<text x="385.9" y="175.2" transform="rotate(-90 385.9 175.2)">4</text>
<text x="295.6" y="183.1" transform="rotate(-90 295.6 183.1)">B-</text>
<text x="387.3" y="183.1" transform="rotate(-90 387.3 183.1)">B-</text>
<text x="491.8" y="180.5" transform="rotate(-90 491.8 180.5)">4</text>
<text x="493.2" y="188.3" transform="rotate(-90 493.2 188.3)">B-</text>
<text x="42.1" y="204.6">1</text>
<text x="46.6" y="206">VCC</text>
<text x="110.9" y="204.6">1</text>
<text x="115.4" y="206">VCC</text>
<text x="179.7" y="204.6">1</text>
<text x="184.1" y="206">VCC</text>
<text x="42.1" y="236.3">1</text>
<text x="46.6" y="237.7">VCC</text>
<text x="110.9" y="236.3">1</text>
<text x="115.4" y="237.7">VCC</text>
<text x="292.5" y="379.8" transform="rotate(-90 292.5 379.8)">4</text>
<text x="384.2" y="379.8" transform="rotate(-90 384.2 379.8)">4</text>
<text x="293.9" y="387.7" transform="rotate(-90 293.9 387.7)">B-</text>
<text x="385.6" y="387.7" transform="rotate(-90 385.6 387.7)">B-</text>
</g>
<g font-size="3.2">
<text x="130.8" y="116.4">GND</text>
<text x="139.5" y="114.6">J3-1</text>
<text x="130.8" y="137.5">GND</text>
<text x="139.5" y="135.8">J3-7</text>
<text x="105.5" y="160.5">J2-14</text>
<text x="116" y="162.2">GND</text>
<text x="42.1" y="211.6">3</text>
<text x="46.6" y="213">GND</text>
<text x="110.9" y="211.6">3</text>
<text x="115.4" y="213">GND</text>
<text x="179.7" y="211.6">3</text>
<text x="184.1" y="213">GND</text>
<text x="42.1" y="243.4">3</text>
<text x="46.6" y="244.8">GND</text>
<text x="110.9" y="243.4">3</text>
<text x="115.4" y="244.8">GND</text>
</g>
<g font-size="3.2" fill="#f60">
<text x="273" y="175.2" transform="rotate(-90 273 175.2)">2</text>
<text x="364.8" y="175.2" transform="rotate(-90 364.8 175.2)">2</text>
<text x="274.5" y="183.1" transform="rotate(-90 274.5 183.1)">A-</text>
<text x="366.2" y="183.1" transform="rotate(-90 366.2 183.1)">A-</text>
<text x="470.6" y="180.5" transform="rotate(-90 470.6 180.5)">2</text>
<text x="472" y="188.3" transform="rotate(-90 472 188.3)">A-</text>
<text x="271.3" y="379.8" transform="rotate(-90 271.3 379.8)">2</text>
<text x="363" y="379.8" transform="rotate(-90 363 379.8)">2</text>
<text x="272.7" y="387.7" transform="rotate(-90 272.7 387.7)">A-</text>
<text x="364.4" y="387.7" transform="rotate(-90 364.4 387.7)">A-</text>
</g>
<g font-size="3.2" fill="#090">
<text x="283.6" y="175.2" transform="rotate(-90 283.6 175.2)">3</text>
<text x="375.4" y="175.2" transform="rotate(-90 375.4 175.2)">3</text>
<text x="285" y="183.1" transform="rotate(-90 285 183.1)">B+</text>
<text x="376.8" y="183.1" transform="rotate(-90 376.8 183.1)">B+</text>
<text x="481.2" y="180.5" transform="rotate(-90 481.2 180.5)">3</text>
<text x="482.6" y="188.3" transform="rotate(-90 482.6 188.3)">B+</text>
<text x="281.9" y="379.8" transform="rotate(-90 281.9 379.8)">3</text>
<text x="373.6" y="379.8" transform="rotate(-90 373.6 379.8)">3</text>
<text x="283.3" y="387.7" transform="rotate(-90 283.3 387.7)">B+</text>
<text x="375" y="387.7" transform="rotate(-90 375 387.7)">B+</text>
</g>
<g font-size="2.5" fill="#00f">
<text x="194.2" y="123.4">1</text>
<text x="198.3" y="124.8">VIN</text>
<text x="212.9" y="124.8">SD2</text>
<text x="220.5" y="123.4">13</text>
<text x="194.2" y="130.5">3</text>
<text x="194.2" y="127">2</text>
<text x="198.3" y="131.9">SDA</text>
<text x="198.3" y="128.4">GND</text>
<text x="212.9" y="131.9">SD3</text>
<text x="213" y="128.4">SC2</text>
<text x="220.5" y="130.5">15</text>
<text x="220.5" y="127">14</text>
<text x="194.2" y="137.5">5</text>
<text x="194.2" y="134">4</text>
<text x="198.3" y="135.4">SCL</text>
<text x="213" y="135.4">SC3</text>
<text x="220.5" y="137.5">17</text>
<text x="220.5" y="134">16</text>
<text x="194.2" y="141.1">6</text>
<text x="198.3" y="142.5">A0</text>
<text x="198.3" y="139">RST</text>
<text x="212.9" y="139">SD4</text>
<text x="213" y="142.5">SC4</text>
<text x="220.5" y="141.1">18</text>
<text x="194.2" y="148.1">8</text>
<text x="194.2" y="144.6">7</text>
<text x="198.3" y="149.5">A2</text>
<text x="198.3" y="146">A1</text>
<text x="212.9" y="146">SD5</text>
<text x="213" y="149.5">SC5</text>
<text x="220.5" y="148.1">20</text>
<text x="220.5" y="144.6">19</text>
<text x="192.7" y="155.2">10</text>
<text x="194.2" y="151.7">9</text>
<text x="198.3" y="153.1">SD0</text>
<text x="212.9" y="153.1">SD6</text>
<text x="220.5" y="155.2">22</text>
<text x="220.5" y="151.7">21</text>
<text x="192.7" y="158.7">11</text>
<text x="198.3" y="160.1">SD1</text>
<text x="198.3" y="156.6">SC0</text>
<text x="212.9" y="160.1">SD7</text>
<text x="213" y="156.6">SC6</text>
<text x="220.5" y="158.7">23</text>
<text x="192.7" y="162.2">12</text>
<text x="198.3" y="163.7">SC1</text>
<text x="213" y="163.7">SC7</text>
<text x="220.5" y="162.2">24</text>
</g>
<g font-size="2.5" fill="#930">
<text x="202.8" y="122">HW-617</text>
<text x="206" y="125.2">I2C</text>
<text x="206" y="128">Mux</text>
<text x="201.8" y="166.5">TCA9548A</text>
</g>
<g font-size="2.1" fill="#a54b4b">
<text x="96.3" y="25.3" transform="rotate(-90 96.3 25.3)">1</text>
<text x="103.3" y="25.3" transform="rotate(-90 103.3 25.3)">2</text>
<text x="94.6" y="34.3" transform="rotate(-90 94.6 34.3)">1</text>
<text x="101.6" y="34.3" transform="rotate(-90 101.6 34.3)">2</text>
</g>
</svg>
